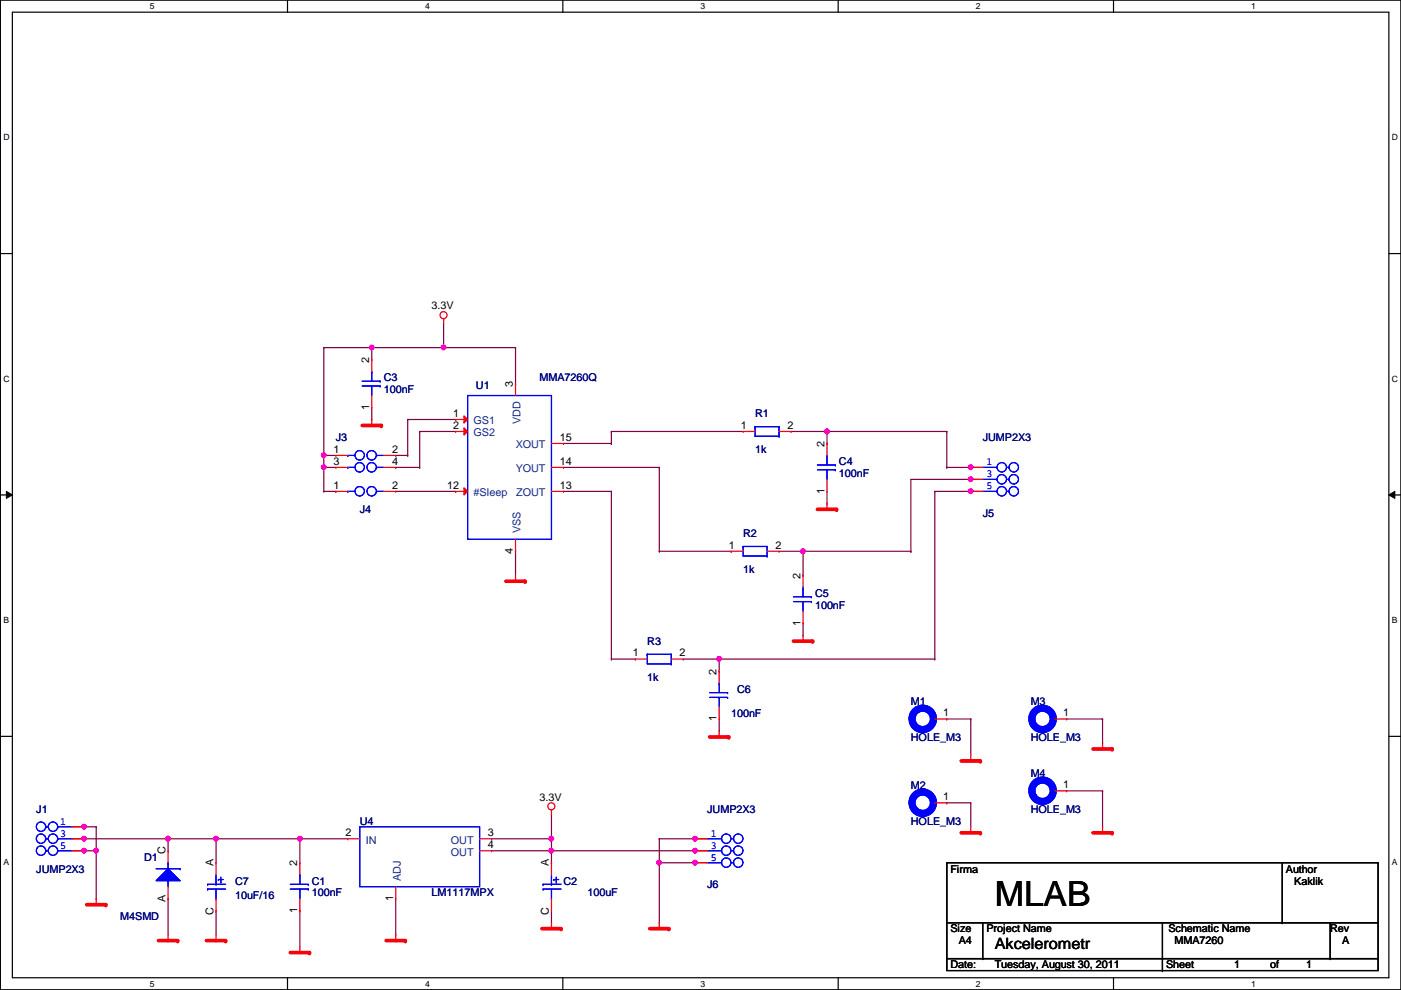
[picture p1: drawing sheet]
<svg xmlns="http://www.w3.org/2000/svg" width="297mm" height="210mm" viewBox="0 0 297 210" stroke-linecap="round" stroke-linejoin="round" font-family="sans-serif">
<path d="M.1 0h296.9v209.8h-296.9zM2.6 2.6h291.9v204.7h-291.9z" fill="none" stroke="#000" stroke-width=".25"/>
<g fill="#fff">
<path d="M31.8 .3h1v2h-1z"/>
<path d="M31.8 207.6h1v1.9h-1z"/>
</g>
<path d="M61 0v2.6M61 207.3v2.5" fill="none" stroke="#000" stroke-width=".25"/>
<g fill="#fff">
<path d="M90.1 .3h1v2h-1z"/>
<path d="M90.1 207.6h1v1.9h-1z"/>
</g>
<path d="M119.3 0v2.6M119.3 207.3v2.5" fill="none" stroke="#000" stroke-width=".25"/>
<g fill="#fff">
<path d="M148.5 .3h1v2h-1z"/>
<path d="M148.5 207.6h1v1.9h-1z"/>
</g>
<path d="M177.7 0v2.6M177.7 207.3v2.5" fill="none" stroke="#000" stroke-width=".25"/>
<g fill="#fff">
<path d="M206.9 .3h1v2h-1z"/>
<path d="M206.9 207.6h1v1.9h-1z"/>
</g>
<path d="M236.1 0v2.6M236.1 207.3v2.5" fill="none" stroke="#000" stroke-width=".25"/>
<g fill="#fff">
<path d="M265.3 .3h.9v2h-.9z"/>
<path d="M265.3 207.6h.9v1.9h-.9z"/>
<path d="M.7 28.2h1.3v1.9h-1.3z"/>
<path d="M295.1 28.2h1.3v1.9h-1.3z"/>
<path d="M.7 79.3h1.3v2h-1.3z"/>
<path d="M295.1 79.3h1.3v2h-1.3z"/>
</g>
<path d="M.1 53.8h2.5M294.5 53.8h2.5" fill="none" stroke="#000" stroke-width=".25"/>
<g fill="#fff">
<path d="M.7 130.5h1.2v2h-1.2z"/>
<path d="M295.1 130.5h1.2v2h-1.2z"/>
</g>
<path d="M.1 104.9h2.5M294.5 104.9h2.5" fill="none" stroke="#000" stroke-width=".25"/>
<path d="M1.4 104.2l1.2 .7-1.2 .8zM294.5 104.9l1.2-.7v1.5z" fill="#000"/>
<path d="M1.4 104.2l1.2 .7-1.2 .8zM294.5 104.9l1.2-.7v1.5z" fill="none" stroke="#000" stroke-width=".21"/>
<g fill="#fff">
<path d="M.7 181.7h1.2v2h-1.2z"/>
<path d="M295.1 181.7h1.2v2h-1.2z"/>
</g>
<path d="M.1 156.1h2.5M294.5 156.1h2.5" fill="none" stroke="#000" stroke-width=".25"/>
<path d="M167.7 91.5h7.6M175.3 91.5h.1" fill="none" stroke="#800040" stroke-width=".25"/>
<circle cx="175.3" cy="91.5" r=".49" fill="#f0f"/>
<circle cx="175.3" cy="91.5" r=".49" fill="none" stroke="#f0f" stroke-width=".25"/>
<path d="M78.8 76.2h.1M78.8 73.7v2.5M94.1 73.7h.1M94.1 68.6v5.1" fill="none" stroke="#800040" stroke-width=".25"/>
<circle cx="94" cy="73.7" r=".49" fill="#f0f"/>
<circle cx="94" cy="73.7" r=".49" fill="none" stroke="#f0f" stroke-width=".25"/>
<path d="M17.9 175.3h2.5M20.4 175.3h.1" fill="none" stroke="#800040" stroke-width=".25"/>
<circle cx="17.8" cy="175.3" r=".49" fill="#f0f"/>
<circle cx="17.8" cy="175.3" r=".49" fill="none" stroke="#f0f" stroke-width=".25"/>
<path d="M20.4 175.3v5.1M20.4 180.4h.1" fill="none" stroke="#800040" stroke-width=".25"/>
<circle cx="20.4" cy="180.4" r=".49" fill="#f0f"/>
<circle cx="20.4" cy="180.4" r=".49" fill="none" stroke="#f0f" stroke-width=".25"/>
<path d="M17.9 180.4h2.5M20.4 180.4h.1" fill="none" stroke="#800040" stroke-width=".25"/>
<circle cx="17.8" cy="180.4" r=".49" fill="#f0f"/>
<circle cx="17.8" cy="180.4" r=".49" fill="none" stroke="#f0f" stroke-width=".25"/>
<path d="M17.9 177.8h17.7M35.6 177.8h.1M20.4 190.5h.1M20.4 180.4v10.1" fill="none" stroke="#800040" stroke-width=".25"/>
<circle cx="17.8" cy="177.8" r=".49" fill="#f0f"/>
<circle cx="17.8" cy="177.8" r=".49" fill="none" stroke="#f0f" stroke-width=".25"/>
<circle cx="35.6" cy="177.8" r=".49" fill="#f0f"/>
<circle cx="35.6" cy="177.8" r=".49" fill="none" stroke="#f0f" stroke-width=".25"/>
<path d="M35.6 177.8h.1M35.6 177.8v2.6M35.6 177.8h10.2M45.8 177.8h.1M63.6 177.8h.1M63.6 177.8v5.1" fill="none" stroke="#800040" stroke-width=".25"/>
<circle cx="35.6" cy="177.8" r=".49" fill="#f0f"/>
<circle cx="35.6" cy="177.8" r=".49" fill="none" stroke="#f0f" stroke-width=".25"/>
<circle cx="45.8" cy="177.8" r=".49" fill="#f0f"/>
<circle cx="45.8" cy="177.8" r=".49" fill="none" stroke="#f0f" stroke-width=".25"/>
<path d="M104.2 177.8h12.7M116.9 177.8h.1M35.6 190.5h.1M35.6 190.5v7.7M63.6 193.1h.1M63.6 193.1v7.6M83.9 198.2h.1M83.9 190.5v7.7" fill="none" stroke="#800040" stroke-width=".25"/>
<circle cx="116.9" cy="177.8" r=".49" fill="#f0f"/>
<circle cx="116.9" cy="177.8" r=".49" fill="none" stroke="#f0f" stroke-width=".25"/>
<path d="M116.9 177.8v2.6M104.2 180.4h12.7M116.9 180.4h.1" fill="none" stroke="#800040" stroke-width=".25"/>
<circle cx="116.9" cy="180.4" r=".49" fill="#f0f"/>
<circle cx="116.9" cy="180.4" r=".49" fill="none" stroke="#f0f" stroke-width=".25"/>
<path d="M200.7 99.1h.1M200.7 91.5v7.6M200.7 99.1h5.1M205.8 99.1h.1M116.9 177.8h.1M116.9 172.8v5M116.9 182.9h.1M116.9 195.6h.1M116.9 180.4v2.5M116.9 193.1v2.5" fill="none" stroke="#800040" stroke-width=".25"/>
<circle cx="205.8" cy="99.1" r=".49" fill="#f0f"/>
<circle cx="205.8" cy="99.1" r=".49" fill="none" stroke="#f0f" stroke-width=".25"/>
<path d="M175.3 94h.1M200.7 91.5h.1M200.7 91.5h-25.4v2.5M165.2 116.9h27.9M170.3 116.9h.1M170.3 116.9v5.1M175.3 106.7h.1M175.3 104.2v2.5M193.1 116.9h.1M170.3 122h.1" fill="none" stroke="#800040" stroke-width=".25"/>
<circle cx="170.2" cy="116.9" r=".49" fill="#f0f"/>
<circle cx="170.2" cy="116.9" r=".49" fill="none" stroke="#f0f" stroke-width=".25"/>
<path d="M193.1 116.9h.1M205.8 101.6h.1M205.8 101.6h-12.7v15.3" fill="none" stroke="#800040" stroke-width=".25"/>
<circle cx="205.8" cy="101.6" r=".49" fill="#f0f"/>
<circle cx="205.8" cy="101.6" r=".49" fill="none" stroke="#f0f" stroke-width=".25"/>
<g fill="none" stroke="#800040" stroke-width=".25">
<path d="M68.7 73.7h.1M68.7 73.7h40.6M78.8 73.7h.1M109.3 73.7h.1M109.3 73.7v7.6M83.9 99.1h.1M83.9 99.1h5.1M83.9 96.6h2.5M86.4 96.6h.1M86.4 88.9h.1M86.4 88.9v7.7M86.4 88.9h10.2"/>
<path d="M89 91.5h.1M89 99.1h.1M89 91.5h7.6M89 91.5v7.6M96.6 88.9h.1M109.3 81.3h.1M119.5 94h10.1M119.5 99.1h20.3M129.6 94h.1M139.8 99.1h.1M139.8 99.1v17.8M83.9 104.2h12.7"/>
<path d="M96.6 104.2h.1M109.3 116.9h.1M109.3 116.9v5.1M139.8 116.9h.1M139.8 116.9h15.2M155 116.9h.1"/>
</g>
<circle cx="78.8" cy="73.7" r=".49" fill="#f0f"/>
<circle cx="78.8" cy="73.7" r=".49" fill="none" stroke="#f0f" stroke-width=".25"/>
<path d="M68.7 73.7v22.9M68.7 96.6h.1" fill="none" stroke="#800040" stroke-width=".25"/>
<circle cx="68.6" cy="96.5" r=".49" fill="#f0f"/>
<circle cx="68.6" cy="96.5" r=".49" fill="none" stroke="#f0f" stroke-width=".25"/>
<path d="M68.7 99.1h.1M68.7 96.6h.1M68.7 99.1h2.5M68.7 96.6v7.6M68.7 96.6h2.5M68.7 104.2h.1M68.7 104.2h2.5M71.2 104.2h.1" fill="none" stroke="#800040" stroke-width=".25"/>
<circle cx="68.6" cy="99.1" r=".49" fill="#f0f"/>
<circle cx="68.6" cy="99.1" r=".49" fill="none" stroke="#f0f" stroke-width=".25"/>
<g fill="none" stroke="#800040" stroke-width=".25">
<path d="M78.8 88.9h.1M78.8 86.4v2.5M119.5 104.2h10.1M129.6 104.2h.1M129.6 104.2v35.5M129.6 139.7h.1M129.6 139.7h5.1M134.7 139.7h.1M144.9 139.7h53.3M152.5 139.7h.1M152.5 139.7v2.6M170.3 134.7h.1"/>
<path d="M170.3 132.1v2.6M198.2 139.7h.1M152.5 155h.1M152.5 142.3h.1M152.5 152.4v2.6"/>
</g>
<circle cx="152.5" cy="139.7" r=".49" fill="#f0f"/>
<circle cx="152.5" cy="139.7" r=".49" fill="none" stroke="#f0f" stroke-width=".25"/>
<path d="M198.2 104.2h.1M198.2 104.2v35.5M198.2 104.2h7.6M205.8 104.2h.1" fill="none" stroke="#800040" stroke-width=".25"/>
<circle cx="205.8" cy="104.2" r=".49" fill="#f0f"/>
<circle cx="205.8" cy="104.2" r=".49" fill="none" stroke="#f0f" stroke-width=".25"/>
<path d="M129.6 91.5h.1M129.6 94h.1M129.6 91.5h28M129.6 91.5v2.5M116.9 180.4h30.5M147.4 180.4h.1" fill="none" stroke="#800040" stroke-width=".25"/>
<circle cx="147.4" cy="180.4" r=".49" fill="#f0f"/>
<circle cx="147.4" cy="180.4" r=".49" fill="none" stroke="#f0f" stroke-width=".25"/>
<path d="M139.8 177.8h.1M139.8 177.8h7.6" fill="none" stroke="#800040" stroke-width=".25"/>
<circle cx="147.4" cy="177.8" r=".49" fill="#f0f"/>
<circle cx="147.4" cy="177.8" r=".49" fill="none" stroke="#f0f" stroke-width=".25"/>
<path d="M139.8 177.8v5.1M139.8 182.9h.1" fill="none" stroke="#800040" stroke-width=".25"/>
<circle cx="139.8" cy="182.9" r=".49" fill="#f0f"/>
<circle cx="139.8" cy="182.9" r=".49" fill="none" stroke="#f0f" stroke-width=".25"/>
<path d="M139.8 182.9h.1M139.8 182.9h7.6" fill="none" stroke="#800040" stroke-width=".25"/>
<circle cx="147.4" cy="182.9" r=".49" fill="#f0f"/>
<circle cx="147.4" cy="182.9" r=".49" fill="none" stroke="#f0f" stroke-width=".25"/>
<g fill="none" stroke="#800040" stroke-width=".25">
<path d="M200.7 152.4h.1M200.7 152.4h5.1M205.8 152.4h.1M205.8 152.4v7.7M226.1 152.4h7.7M233.8 152.4h.1M233.8 157.5h.1M233.8 152.4v5.1M45.8 177.8h.1M45.8 177.8h27.9M45.8 177.8v5.1M63.6 177.8h.1"/>
<path d="M200.7 170.2h.1M200.7 170.2h5.1M205.8 170.2h.1M205.8 170.2v5.1M226.1 167.7h7.7M233.8 167.7h.1M233.8 175.3h.1M233.8 167.7v7.6M45.8 193.1h.1M45.8 193.1v5.1M139.8 195.6h.1M139.8 182.9v12.7"/>
</g>
<circle cx="63.6" cy="177.8" r=".49" fill="#f0f"/>
<circle cx="63.6" cy="177.8" r=".49" fill="none" stroke="#f0f" stroke-width=".25"/>
<path d="M78.8 90.2h.1M78.8 88.9v1.3" fill="none" stroke="#f00" stroke-width=".25"/>
<path d="M76.8 90.2h4.1" fill="none" stroke="#f00" stroke-width=".76"/>
<circle cx="80.9" cy="90.2" r=".38" fill="#f00"/>
<path d="M175.3 108h.1M175.3 106.7v1.3" fill="none" stroke="#f00" stroke-width=".25"/>
<path d="M173.3 108h4.1" fill="none" stroke="#f00" stroke-width=".76"/>
<circle cx="177.4" cy="108" r=".38" fill="#f00"/>
<path d="M170.3 135.9h.1M170.3 134.7v1.2" fill="none" stroke="#f00" stroke-width=".25"/>
<path d="M168.2 135.9h4.1" fill="none" stroke="#f00" stroke-width=".76"/>
<circle cx="172.3" cy="135.9" r=".38" fill="#f00"/>
<g fill="none" stroke="#f00" stroke-width=".25">
<path d="M94.1 67.6h.1M94.1 67.6v1M20.4 191.8h.1M20.4 190.5v1.3"/>
<circle cx="94" cy="66.8" r=".75"/>
</g>
<path d="M18.4 191.8h4" fill="none" stroke="#f00" stroke-width=".76"/>
<circle cx="22.4" cy="191.8" r=".38" fill="#f00"/>
<path d="M35.6 199.4h.1M35.6 198.2v1.2" fill="none" stroke="#f00" stroke-width=".25"/>
<path d="M33.6 199.4h4.1" fill="none" stroke="#f00" stroke-width=".76"/>
<circle cx="37.7" cy="199.4" r=".38" fill="#f00"/>
<path d="M63.6 202h.1M63.6 200.7v1.3" fill="none" stroke="#f00" stroke-width=".25"/>
<path d="M61.5 202h4.1" fill="none" stroke="#f00" stroke-width=".76"/>
<circle cx="65.6" cy="202" r=".38" fill="#f00"/>
<path d="M83.9 199.4h.1M83.9 198.2v1.2" fill="none" stroke="#f00" stroke-width=".25"/>
<path d="M81.9 199.4h4" fill="none" stroke="#f00" stroke-width=".76"/>
<circle cx="85.9" cy="199.4" r=".38" fill="#f00"/>
<path d="M116.9 196.9h.1M116.9 195.6v1.3" fill="none" stroke="#f00" stroke-width=".25"/>
<path d="M114.9 196.9h4.1" fill="none" stroke="#f00" stroke-width=".76"/>
<circle cx="119" cy="196.9" r=".38" fill="#f00"/>
<g fill="none" stroke="#f00" stroke-width=".25">
<path d="M109.3 123.2h.1M109.3 122v1.2M116.9 171.7h.1M116.9 171.7v1.1"/>
<circle cx="116.9" cy="171" r=".75"/>
</g>
<path d="M107.3 123.2h4" fill="none" stroke="#f00" stroke-width=".76"/>
<circle cx="111.3" cy="123.2" r=".38" fill="#f00"/>
<path d="M152.5 156.3h.1M152.5 155v1.3" fill="none" stroke="#f00" stroke-width=".25"/>
<path d="M150.4 156.3h4.1" fill="none" stroke="#f00" stroke-width=".76"/>
<circle cx="154.5" cy="156.3" r=".38" fill="#f00"/>
<path d="M139.8 196.9h.1M139.8 195.6v1.3" fill="none" stroke="#f00" stroke-width=".25"/>
<path d="M137.7 196.9h4.1" fill="none" stroke="#f00" stroke-width=".76"/>
<circle cx="141.8" cy="196.9" r=".38" fill="#f00"/>
<path d="M205.8 161.3h.1M205.8 160.1v1.2" fill="none" stroke="#f00" stroke-width=".25"/>
<path d="M203.8 161.3h4.1" fill="none" stroke="#f00" stroke-width=".76"/>
<circle cx="207.9" cy="161.3" r=".38" fill="#f00"/>
<path d="M233.8 158.8h.1M233.8 157.5v1.3" fill="none" stroke="#f00" stroke-width=".25"/>
<path d="M231.7 158.8h4.1" fill="none" stroke="#f00" stroke-width=".76"/>
<circle cx="235.8" cy="158.8" r=".38" fill="#f00"/>
<path d="M233.8 176.6h.1M233.8 175.3v1.3" fill="none" stroke="#f00" stroke-width=".25"/>
<path d="M231.7 176.6h4.1" fill="none" stroke="#f00" stroke-width=".76"/>
<circle cx="235.8" cy="176.6" r=".38" fill="#f00"/>
<path d="M205.8 176.6h.1M205.8 175.3v1.3" fill="none" stroke="#f00" stroke-width=".25"/>
<path d="M203.8 176.6h4.1" fill="none" stroke="#f00" stroke-width=".76"/>
<circle cx="207.9" cy="176.6" r=".38" fill="#f00"/>
<path d="M45.8 199.4h.1M45.8 198.2v1.2" fill="none" stroke="#f00" stroke-width=".25"/>
<path d="M43.8 199.4h4" fill="none" stroke="#f00" stroke-width=".76"/>
<circle cx="47.8" cy="199.4" r=".38" fill="#f00"/>
<path d="M200.7 182.9h91.5v12.7h-91.5zM200.7 195.6h91.5v7.6h-91.5zM208.4 195.6v7.6M246.5 195.6v10.2M271.9 195.6h.1M271.9 182.9v12.7M282 195.6v7.6M200.7 203.2h91.5v2.6h-91.5zM208.4 203.2h.1M246.5 203.2h.1M246.5 205.8h.1M282 203.2h.1" fill="none" stroke="#000" stroke-width=".25"/>
<g fill="none" stroke="#00f" stroke-width=".25">
<path d="M78.8 78.8h.1M78.8 78.8v2M73.7 96.6h.1M73.7 99.1h.1M73.7 99.1h1.6M73.7 96.6h1.6M76.8 81.8h3.8M76.8 80.8h3.8M78.8 81.8h.1M78.8 81.8v2.1M79.8 99.1h.1M79.8 96.6h.1"/>
<path d="M79.8 99.1h1.6M79.8 96.6h1.6M80.6 81.8h.1M80.6 80.8h.1M99.1 83.9h17.8v30.4h-17.8zM160.1 90.5h.1M160.1 90.5v2h5.1M160.1 90.5h5.1M165.2 92.5h.1M165.2 90.5h.1M165.2 90.5v2M173.3 99.6h3.8"/>
<path d="M173.3 98.6h3.8M175.3 99.6h.1M175.3 96.6h.1M175.3 96.6v2M175.3 99.6v2M177.1 99.6h.1M177.1 98.6h.1M208.4 99.1h3M211.4 99.1h.1M213.4 99.1h.5M213.9 99.1h.1M73.7 104.2h.1"/>
<path d="M73.7 104.2h1.6M79.8 104.2h.1M79.8 104.2h1.6M157.6 115.9h.1M157.6 115.9v2h5M157.6 115.9h5M162.6 117.9h.1M162.6 115.9h.1M162.6 115.9v2M208.4 104.2h3M208.4 101.6h3M211.4 101.6h.1"/>
<path d="M211.4 104.2h.1M213.4 104.2h.5M213.4 101.6h.5M213.9 101.6h.1M213.9 104.2h.1M137.2 138.7h.1M137.2 138.7v2.1h5.1M137.2 138.7h5.1M142.3 138.7h.1M142.3 138.7v2.1M168.2 127.6h3.8M168.2 126.5h3.8"/>
<path d="M170.3 127.6h.1M170.3 124.5h.1M170.3 124.5v2M170.3 127.6v2M172 127.6h.1M172 126.5h.1M142.3 140.8h.1M197.9 152.4h.1M197.9 152.4h.3M223.3 152.4h.1M223.3 152.4h.3M9.7 175.3h.1"/>
<path d="M9.7 177.8h.1M9.7 177.8h.5M9.7 175.3h.5M12.3 175.3h.1M12.3 177.8h.1M12.3 177.8h3M12.3 175.3h3M76.3 175.3h25.4v12.7h-25.4zM149.9 177.8h3.1M153 177.8h.1M155 177.8h.5M155.5 177.8h.1"/>
<path d="M197.9 170.2h.1M197.9 170.2h.3M223.3 167.7h.1M223.3 167.7h.3M9.7 180.4h.1M9.7 180.4h.5M12.3 180.4h.1M12.3 180.4h3M44 187.5h.1M44 188.5h.1M44 188.5h3.8M44 187.5h3.8"/>
<path d="M45.8 187.5h.1M45.8 190.5h.1M45.8 185.5v2M45.8 188.5v2M46.3 186.5h.1M46.3 186.5h1M46.8 187h.1M46.8 186v1M61.5 188.5h3.9M61.5 187.5h3.9M63.6 188.5h.1M63.6 185.5h.1"/>
<path d="M63.6 185.5v2M63.6 188.5v2M65.4 188.5h.1M65.4 187.5h.1M115.1 187.5h.1M115.1 188.5h.1M115.1 188.5h3.9M115.1 187.5h3.9M116.9 187.5h.1M116.9 190.5h.1M116.9 185.5v2M116.9 188.5v2"/>
<path d="M117.4 186.5h.1M117.4 186.5h1M117.9 187h.1M117.9 186v1M149.9 180.4h3.1M149.9 182.9h3.1M153 180.4h.1M153 182.9h.1M155 180.4h.5M155 182.9h.5M155.5 180.4h.1M155.5 182.9h.1"/>
<circle cx="76.3" cy="96.5" r="1"/>
<circle cx="76.3" cy="99.1" r="1"/>
<circle cx="78.8" cy="96.5" r="1"/>
<circle cx="78.8" cy="99.1" r="1"/>
<circle cx="212.4" cy="99.1" r="1"/>
<circle cx="214.9" cy="99.1" r="1"/>
<circle cx="76.3" cy="104.2" r="1"/>
<circle cx="78.8" cy="104.2" r="1"/>
<circle cx="212.4" cy="101.6" r="1"/>
<circle cx="212.4" cy="104.2" r="1"/>
<circle cx="214.9" cy="101.6" r="1"/>
<circle cx="214.9" cy="104.2" r="1"/>
<circle cx="8.7" cy="175.3" r="1"/>
<circle cx="8.7" cy="177.8" r="1"/>
<circle cx="11.2" cy="177.8" r="1"/>
<circle cx="11.2" cy="175.3" r="1"/>
<circle cx="154" cy="177.8" r="1"/>
<circle cx="156.5" cy="177.8" r="1"/>
<circle cx="8.7" cy="180.4" r="1"/>
<circle cx="11.2" cy="180.4" r="1"/>
<circle cx="154" cy="180.4" r="1"/>
<circle cx="154" cy="182.9" r="1"/>
<circle cx="156.5" cy="180.4" r="1"/>
<circle cx="156.5" cy="182.9" r="1"/>
</g>
<g fill="none" stroke="#f00" stroke-width=".25">
<path d="M78.8 76.2h.1M78.8 76.2v2.6M71.2 96.6h.1M71.2 99.1h.1M71.2 99.1h2.5M71.2 96.6h2.5M78.8 86.4h.1M78.8 83.9v2.5M81.4 99.1h2.5M81.4 96.6h2.5M83.9 96.6h.1M83.9 99.1h.1"/>
<path d="M109.3 81.3h.1M109.3 81.3v2.6M157.6 91.5h.1M157.6 91.5h2.5M165.2 91.5h2.5M167.7 91.5h.1M175.3 94h.1M175.3 94v2.6M205.8 99.1h.1M205.8 99.1h2.6M71.2 104.2h.1M71.2 104.2h2.5"/>
<path d="M81.4 104.2h2.5M83.9 104.2h.1M109.3 116.9h.1M109.3 114.3v2.6M155 116.9h.1M155 116.9h2.6M162.6 116.9h2.6M165.2 116.9h.1M175.3 104.2h.1M175.3 101.6v2.6M205.8 101.6h.1M205.8 104.2h.1"/>
<path d="M205.8 104.2h2.6M205.8 101.6h2.6M134.7 139.7h.1M134.7 139.7h2.5M142.3 139.7h2.6M144.9 139.7h.1M170.3 132.1h.1M170.3 122h.1M170.3 122v2.5M170.3 129.6v2.5M198.2 152.4h2.5M200.7 152.4h.1"/>
<path d="M223.6 152.4h2.5M226.1 152.4h.1M15.3 177.8h2.6M15.3 175.3h2.6M17.9 175.3h.1M17.9 177.8h.1M73.7 177.8h.1M73.7 177.8h2.6M101.7 177.8h2.5M104.2 177.8h.1M147.4 177.8h.1M147.4 177.8h2.5"/>
<path d="M198.2 170.2h2.5M200.7 170.2h.1M223.6 167.7h2.5M226.1 167.7h.1M15.3 180.4h2.6M17.9 180.4h.1M45.8 182.9h.1M45.8 193.1h.1M45.8 182.9v2.6M45.8 190.5v2.6M63.6 193.1h.1M63.6 182.9h.1"/>
<path d="M63.6 182.9v2.6M63.6 190.5v2.6M83.9 190.5h.1M83.9 188v2.5M101.7 180.4h2.5M104.2 180.4h.1M116.9 182.9h.1M116.9 193.1h.1M116.9 182.9v2.6M116.9 190.5v2.6M147.4 180.4h.1M147.4 182.9h.1"/>
<path d="M147.4 180.4h2.5M147.4 182.9h2.5"/>
</g>
<g fill="none" stroke="#00f" stroke-width="1.5">
<circle cx="195.6" cy="152.4" r="2.27"/>
<circle cx="221" cy="152.4" r="2.27"/>
<circle cx="195.6" cy="170.2" r="2.27"/>
<circle cx="221" cy="167.7" r="2.27"/>
</g>
<path d="M98.4 103.4l.7 .8-.7 .7z" fill="#f00"/>
<path d="M116.9 99.1h2.6M116.9 94h2.6M119.5 99.1h.1M119.5 94h.1M96.6 104.2h.1M96.6 104.2h2.5M98.4 103.4l.7 .8-.7 .7zM116.9 104.2h2.6M119.5 104.2h.1" fill="none" stroke="#f00" stroke-width=".25"/>
<path d="M98.4 88.2l.7 .7-.7 .8z" fill="#f00"/>
<path d="M96.6 88.9h.1M96.6 88.9h2.5M98.4 88.2l.7 .7-.7 .8z" fill="none" stroke="#f00" stroke-width=".25"/>
<path d="M98.4 90.7l.7 .8-.7 .7z" fill="#f00"/>
<path d="M96.6 91.5h.1M96.6 91.5h2.5M98.4 90.7l.7 .8-.7 .7z" fill="none" stroke="#f00" stroke-width=".25"/>
<path d="M33.1 184.2h5.1M35.6 182.9h.1M35.6 182.9v1.3M38.2 184.2h.1" fill="none" stroke="#00f" stroke-width=".25"/>
<path d="M33.1 186.7l2.5-2.5 2.6 2.5z" fill="#00f"/>
<path d="M33.1 186.7l2.5-2.5 2.6 2.5zM33.1 184.2h5.1M35.6 186.7h.1M35.6 182.9h.1M35.6 182.9v1.3M35.6 186.7v1.3M38.2 184.2h.1" fill="none" stroke="#00f" stroke-width=".25"/>
<path d="M33.1 186.7l2.5-2.5 2.6 2.5z" fill="#00f"/>
<path d="M150.4 147.9h3.9M150.4 146.9h3.9M152.5 147.9h.1M152.5 144.8h.1M152.5 144.8v2.1M152.5 147.9v2M154.3 147.9h.1M154.3 146.9h.1M33.1 186.7l2.5-2.5 2.6 2.5zM35.6 186.7h.1M35.6 186.7v1.3" fill="none" stroke="#00f" stroke-width=".25"/>
<path d="M152.5 152.4h.1M152.5 142.3h.1M152.5 142.3v2.5M152.5 149.9v2.5M35.6 190.5h.1M35.6 180.4h.1M35.6 180.4v2.5M35.6 188v2.5" fill="none" stroke="#f00" stroke-width=".25"/>
<circle cx="175.3" cy="91.5" r=".49" fill="#f0f"/>
<circle cx="175.3" cy="91.5" r=".49" fill="none" stroke="#f0f" stroke-width=".25"/>
<circle cx="94" cy="73.7" r=".49" fill="#f0f"/>
<circle cx="94" cy="73.7" r=".49" fill="none" stroke="#f0f" stroke-width=".25"/>
<circle cx="17.8" cy="175.3" r=".49" fill="#f0f"/>
<circle cx="17.8" cy="175.3" r=".49" fill="none" stroke="#f0f" stroke-width=".25"/>
<circle cx="20.4" cy="180.4" r=".49" fill="#f0f"/>
<circle cx="20.4" cy="180.4" r=".49" fill="none" stroke="#f0f" stroke-width=".25"/>
<circle cx="17.8" cy="180.4" r=".49" fill="#f0f"/>
<circle cx="17.8" cy="180.4" r=".49" fill="none" stroke="#f0f" stroke-width=".25"/>
<circle cx="17.8" cy="177.8" r=".49" fill="#f0f"/>
<circle cx="17.8" cy="177.8" r=".49" fill="none" stroke="#f0f" stroke-width=".25"/>
<circle cx="35.6" cy="177.8" r=".49" fill="#f0f"/>
<circle cx="35.6" cy="177.8" r=".49" fill="none" stroke="#f0f" stroke-width=".25"/>
<circle cx="35.6" cy="177.8" r=".49" fill="#f0f"/>
<circle cx="35.6" cy="177.8" r=".49" fill="none" stroke="#f0f" stroke-width=".25"/>
<circle cx="45.8" cy="177.8" r=".49" fill="#f0f"/>
<circle cx="45.8" cy="177.8" r=".49" fill="none" stroke="#f0f" stroke-width=".25"/>
<circle cx="116.9" cy="177.8" r=".49" fill="#f0f"/>
<circle cx="116.9" cy="177.8" r=".49" fill="none" stroke="#f0f" stroke-width=".25"/>
<circle cx="116.9" cy="180.4" r=".49" fill="#f0f"/>
<circle cx="116.9" cy="180.4" r=".49" fill="none" stroke="#f0f" stroke-width=".25"/>
<circle cx="205.8" cy="99.1" r=".49" fill="#f0f"/>
<circle cx="205.8" cy="99.1" r=".49" fill="none" stroke="#f0f" stroke-width=".25"/>
<circle cx="170.2" cy="116.9" r=".49" fill="#f0f"/>
<circle cx="170.2" cy="116.9" r=".49" fill="none" stroke="#f0f" stroke-width=".25"/>
<circle cx="205.8" cy="101.6" r=".49" fill="#f0f"/>
<circle cx="205.8" cy="101.6" r=".49" fill="none" stroke="#f0f" stroke-width=".25"/>
<circle cx="78.8" cy="73.7" r=".49" fill="#f0f"/>
<circle cx="78.8" cy="73.7" r=".49" fill="none" stroke="#f0f" stroke-width=".25"/>
<circle cx="68.6" cy="96.5" r=".49" fill="#f0f"/>
<circle cx="68.6" cy="96.5" r=".49" fill="none" stroke="#f0f" stroke-width=".25"/>
<circle cx="68.6" cy="99.1" r=".49" fill="#f0f"/>
<circle cx="68.6" cy="99.1" r=".49" fill="none" stroke="#f0f" stroke-width=".25"/>
<circle cx="152.5" cy="139.7" r=".49" fill="#f0f"/>
<circle cx="152.5" cy="139.7" r=".49" fill="none" stroke="#f0f" stroke-width=".25"/>
<circle cx="205.8" cy="104.2" r=".49" fill="#f0f"/>
<circle cx="205.8" cy="104.2" r=".49" fill="none" stroke="#f0f" stroke-width=".25"/>
<circle cx="147.4" cy="180.4" r=".49" fill="#f0f"/>
<circle cx="147.4" cy="180.4" r=".49" fill="none" stroke="#f0f" stroke-width=".25"/>
<circle cx="147.4" cy="177.8" r=".49" fill="#f0f"/>
<circle cx="147.4" cy="177.8" r=".49" fill="none" stroke="#f0f" stroke-width=".25"/>
<circle cx="139.8" cy="182.9" r=".49" fill="#f0f"/>
<circle cx="139.8" cy="182.9" r=".49" fill="none" stroke="#f0f" stroke-width=".25"/>
<circle cx="147.4" cy="182.9" r=".49" fill="#f0f"/>
<circle cx="147.4" cy="182.9" r=".49" fill="none" stroke="#f0f" stroke-width=".25"/>
<circle cx="63.6" cy="177.8" r=".49" fill="#f0f"/>
<circle cx="63.6" cy="177.8" r=".49" fill="none" stroke="#f0f" stroke-width=".25"/>
<text font-size="7.4" x="210.9" y="192.1">MLAB</text>
<text font-size="3.3" x="210.9" y="201.1">Akcelerometr</text>
<g font-size="2.3">
<text x="91.5" y="65.6">3.3V</text>
<text x="78.3" y="77" transform="rotate(-90 78.3 77)">2</text>
<text x="108.8" y="82.1" transform="rotate(-90 108.8 82.1)">3</text>
<text x="78.3" y="86.9" transform="rotate(-90 78.3 86.9)">1</text>
<text x="96.1" y="88.4">1</text>
<text x="96.1" y="90.9">2</text>
<text x="118.7" y="93.5">15</text>
<text x="157.1" y="90.9">1</text>
<text x="167" y="90.9">2</text>
<text x="174.8" y="94.8" transform="rotate(-90 174.8 94.8)">2</text>
<text x="70.7" y="96">1</text>
<text x="70.7" y="98.6">3</text>
<text x="83.1" y="96">2</text>
<text x="83.1" y="98.6">4</text>
<text x="118.7" y="98.6">14</text>
<text x="70.7" y="103.6">1</text>
<text x="83.1" y="103.6">2</text>
<text x="94.8" y="103.6">12</text>
<text x="118.7" y="103.6">13</text>
<text x="174.8" y="104.7" transform="rotate(-90 174.8 104.7)">1</text>
<text x="108.8" y="117.4" transform="rotate(-90 108.8 117.4)">4</text>
<text x="154.5" y="116.3">1</text>
<text x="164.4" y="116.3">2</text>
<text x="169.7" y="122.7" transform="rotate(-90 169.7 122.7)">2</text>
<text x="169.7" y="132.6" transform="rotate(-90 169.7 132.6)">1</text>
<text x="134.2" y="139.2">1</text>
<text x="144.1" y="139.2">2</text>
<text x="151.9" y="143" transform="rotate(-90 151.9 143)">2</text>
<text x="151.9" y="153" transform="rotate(-90 151.9 153)">1</text>
<text x="200" y="151.9">1</text>
<text x="225.4" y="151.9">1</text>
<text x="225.4" y="167.1">1</text>
<text x="114.4" y="169.8">3.3V</text>
<text x="200" y="169.7">1</text>
<text x="73.2" y="177.3">2</text>
<text x="103.5" y="177.3">3</text>
<text x="103.5" y="179.8">4</text>
<text x="35.1" y="181.1" transform="rotate(-90 35.1 181.1)">C</text>
<text x="45.3" y="183.7" transform="rotate(-90 45.3 183.7)">A</text>
<text x="63" y="183.7" transform="rotate(-90 63 183.7)">2</text>
<text x="116.4" y="183.7" transform="rotate(-90 116.4 183.7)">A</text>
<text x="201.5" y="185">Firma</text>
<text x="272.6" y="185">Author</text>
<text x="35.1" y="191.3" transform="rotate(-90 35.1 191.3)">A</text>
<text x="83.4" y="191.1" transform="rotate(-90 83.4 191.1)">1</text>
<text x="274.4" y="187.5">Kaklik</text>
<text x="45.3" y="194" transform="rotate(-90 45.3 194)">C</text>
<text x="63" y="193.6" transform="rotate(-90 63 193.6)">1</text>
<text x="116.4" y="194" transform="rotate(-90 116.4 194)">C</text>
<text x="201.5" y="197.7">Size</text>
<text x="209.1" y="197.7">Project Name</text>
<text x="247.7" y="197.7">Schematic Name</text>
<text x="282" y="197.7">Rev</text>
<text x="203.3" y="200.2">A4</text>
<text x="249" y="200.2">MMA7260</text>
<text x="284.6" y="200.2">A</text>
<text x="201.5" y="205.3">Date:</text>
<text x="210.9" y="205.3">Tuesday, August 30, 2011</text>
<text x="247.2" y="205.3">Sheet</text>
<text x="261.7" y="205.3">1</text>
<text x="269.3" y="205.3">of</text>
<text x="276.9" y="205.3">1</text>
</g>
<g font-size="2.3" fill="#000080">
<text x="81.4" y="80.9">C3</text>
<text x="81.4" y="83.4">100nF</text>
<text x="100.9" y="82.4">U1</text>
<text x="114.4" y="80.9">MMA7260Q</text>
<text x="160.1" y="88.5">R1</text>
<text x="71.2" y="93.6">J3</text>
<text x="208.4" y="93.6">JUMP2X3</text>
<text x="160.1" y="96.1">1k</text>
<text x="177.9" y="98.6">C4</text>
<text x="177.9" y="101.2">100nF</text>
<text x="76.3" y="108.8">J4</text>
<text x="157.6" y="113.9">R2</text>
<text x="208.4" y="109.6">J5</text>
<text x="157.6" y="121.5">1k</text>
<text x="172.8" y="126.6">C5</text>
<text x="172.8" y="129.1">100nF</text>
<text x="137.2" y="136.7">R3</text>
<text x="137.2" y="144.4">1k</text>
<text x="156.3" y="146.9">C6</text>
<text x="193.1" y="149.4">M1</text>
<text x="218.5" y="149.4">M3</text>
<text x="155" y="152">100nF</text>
<text x="193.1" y="157.1">HOLE_M3</text>
<text x="218.5" y="157.1">HOLE_M3</text>
<text x="193.1" y="167.2">M2</text>
<text x="218.5" y="164.7">M4</text>
<text x="7.7" y="172.3">J1</text>
<text x="149.9" y="172.3">JUMP2X3</text>
<text x="218.5" y="172.3">HOLE_M3</text>
<text x="76.3" y="174.8">U4</text>
<text x="193.1" y="174.8">HOLE_M3</text>
<text x="7.7" y="185">JUMP2X3</text>
<text x="30.6" y="182.5">D1</text>
<text x="49.9" y="187.5">C7</text>
<text x="49.9" y="190.6">10uF/16</text>
<text x="66.1" y="187.5">C1</text>
<text x="66.1" y="190.1">100nF</text>
<text x="91.5" y="190.1">LM1117MPX</text>
<text x="119.5" y="187.5">C2</text>
<text x="124.5" y="190.1">100uF</text>
<text x="149.9" y="188.3">J6</text>
<text x="25.5" y="195.2">M4SMD</text>
</g>
<g font-size="2.3" fill="#004080">
<text x="110.4" y="90" transform="rotate(-90 110.4 90)">VDD</text>
<text x="100.4" y="90">GS1</text>
<text x="100.4" y="92.5">GS2</text>
<text x="109.3" y="95.1">XOUT</text>
<text x="109.3" y="100.2">YOUT</text>
<text x="100.4" y="105.2">#Sleep</text>
<text x="109.4" y="105.2">ZOUT</text>
<text x="110.4" y="113.1" transform="rotate(-90 110.4 113.1)">VSS</text>
<text x="77.6" y="178.9">IN</text>
<text x="95.6" y="178.9">OUT</text>
<text x="95.6" y="181.4">OUT</text>
<text x="85" y="186.7" transform="rotate(-90 85 186.7)">ADJ</text>
</g>
<g font-size="2.3" fill="#00f">
<text x="209.1" y="98.7">1</text>
<text x="209.1" y="101.2">3</text>
<text x="209.1" y="103.8">5</text>
<text x="12.8" y="174.9">1</text>
<text x="12.8" y="177.4">3</text>
<text x="12.8" y="180">5</text>
<text x="150.7" y="177.4">1</text>
<text x="150.7" y="180">3</text>
<text x="150.7" y="182.5">5</text>
</g>
<g font-size="1.8">
<text x="31.8" y="1.9">5</text>
<text x="90.1" y="1.9">4</text>
<text x="148.5" y="1.9">3</text>
<text x="206.9" y="1.9">2</text>
<text x="265.3" y="1.9">1</text>
<text x=".7" y="29.8">D</text>
<text x="295.1" y="29.8">D</text>
<text x=".7" y="80.9">C</text>
<text x="295.1" y="80.9">C</text>
<text x=".7" y="132.1">B</text>
<text x="295.1" y="132.1">B</text>
<text x=".7" y="183.3">A</text>
<text x="295.1" y="183.3">A</text>
<text x="31.8" y="209.2">5</text>
<text x="90.1" y="209.2">4</text>
<text x="148.5" y="209.2">3</text>
<text x="206.9" y="209.2">2</text>
<text x="265.3" y="209.2">1</text>
</g>
</svg>
